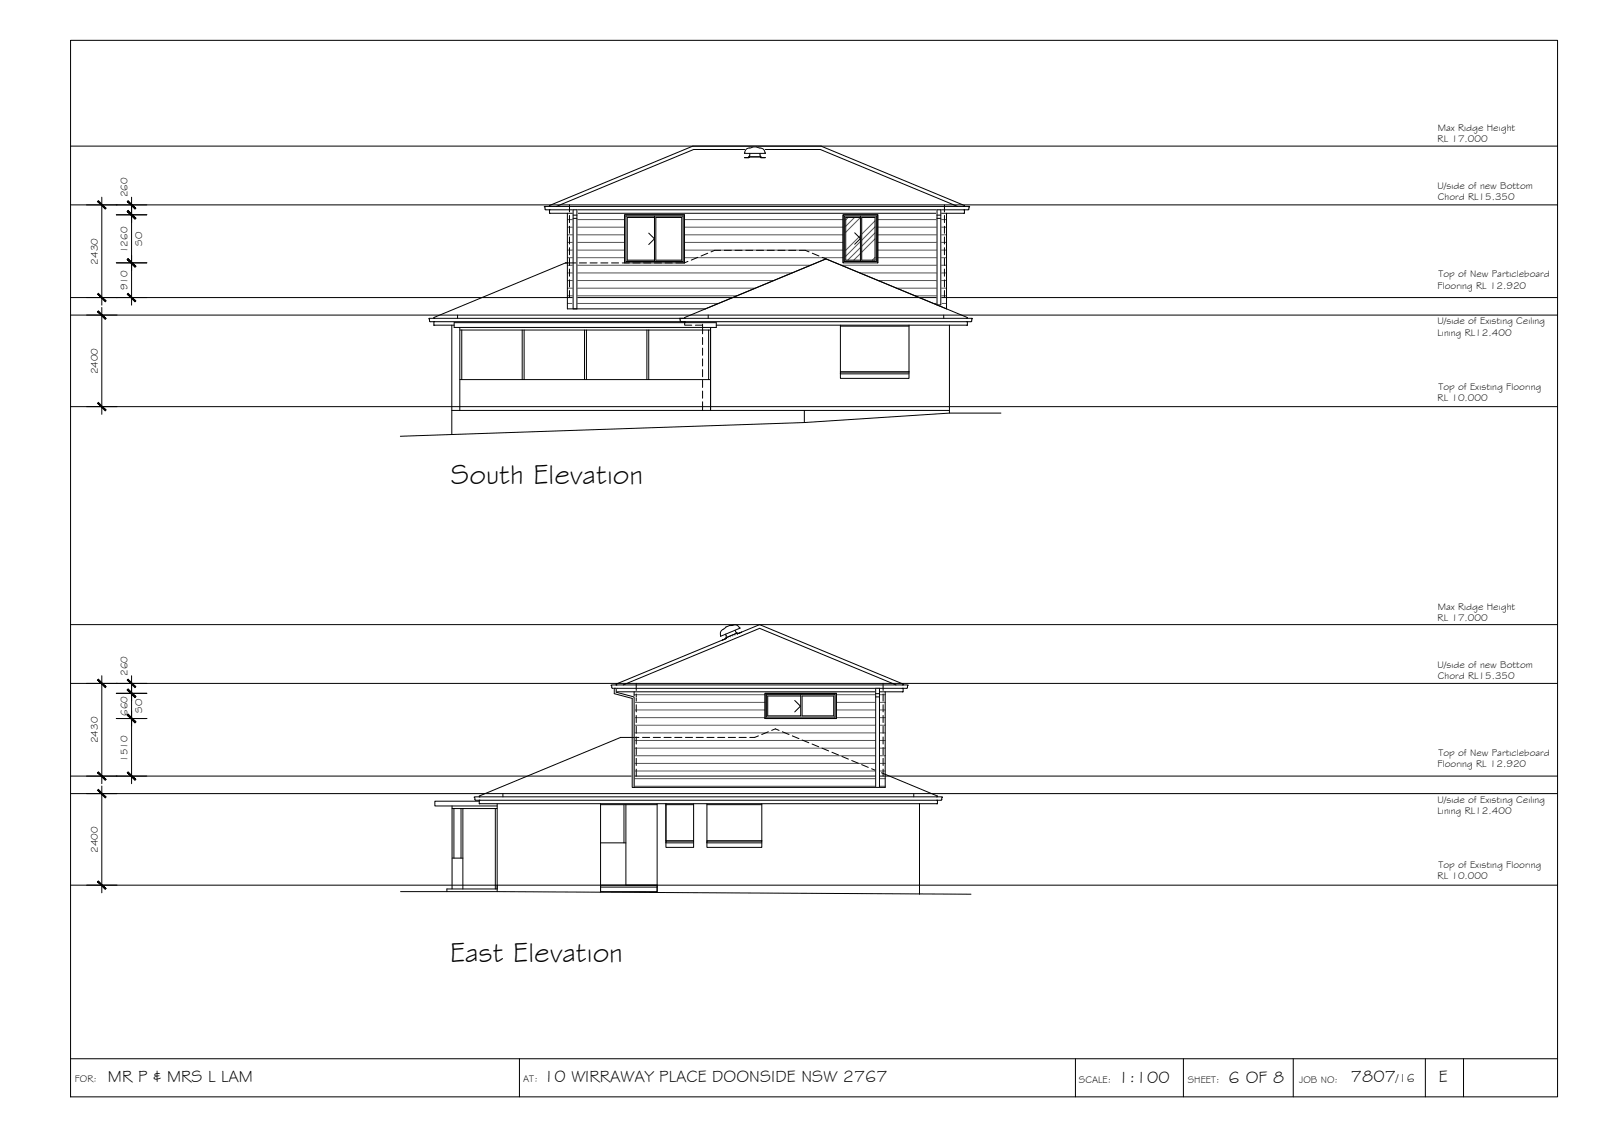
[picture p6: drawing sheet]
<svg xmlns="http://www.w3.org/2000/svg" width="420mm" height="297mm" viewBox="0 0 420 297" stroke-linecap="round" stroke-linejoin="round" font-family="sans-serif">
<!-- layer: BORDER -->
<path d="M18.5 10.6h390v277h-390zM18.5 277.6h390M136.2 277.6v10M282.1 277.6v10M310.4 277.6v10M339.2 277.6v10M373.8 277.6v10M383.8 277.6v10" fill="none" stroke="#000" stroke-width=".26"/>
<!-- layer: CEILING-FLOOR LINES -->
<path d="M18.5 38.3h390M18.5 53.7h390M18.5 78h390M18.5 82.6h390M18.5 106.6h390M18.5 179.2h390M18.5 163.8h390M18.5 208.1h390M18.5 203.5h390M18.5 232.1h390" fill="none" stroke="#000" stroke-width=".26"/>
<!-- layer: HATCH -->
<g fill="none" stroke="#545454" stroke-width=".26">
<path d="M148.8 57.6h15M148.8 59.6h15M179.5 57.6h41.6M179.5 59.6h41.6M222.4 57l-.6 .7M224.1 57l-2.3 2.3M225.7 57l-3.9 3.9M229.5 57.9l-3.5 3.5M229.5 59.5l-3.5 3.5M230.2 57.6h18M230.2 59.6h18M148.8 61.6h15"/>
<path d="M148.8 63.6h15M148.8 65.6h15M148.8 67.6h15M148.8 69.5h63.8M148.8 71.6h58.9M148.8 73.5h54.1M148.8 75.6h49.3M148.8 77.5h44.5M148.8 79.6h39.6M179.5 61.6h41.6M179.5 63.6h41.6M179.5 65.6h41.6"/>
<path d="M179.5 67.6h41.6M220.7 69.5h27.5M225.5 71.6h22.7M225.7 61.8l-3.9 3.8M225.7 63.3l-3.9 3.9M225.7 64.9l-3.4 3.3M225.7 66.5l-1.8 1.7M229.5 67.5l-.7 .7M229.5 61.1l-3.5 3.5M229.5 62.6l-3.5 3.5M230.2 61.6h18M230.2 63.6h18"/>
<path d="M230.2 65.6h18M230.2 67.6h18M230.3 73.5h17.9M235.2 75.6h13M240 77.5h8.2M244.8 79.6h3.4M166.3 182.1h34.3M166.3 184.1h34.3M166.3 186.1h34.3M166.3 188.1h34.3M166.3 190.1h65.9M166.3 192.1h65.9"/>
<path d="M166.3 194.1h65.9M166.3 196.1h65.9M166.3 198.1h65.9M219.4 182.1h12.8M219.4 184.1h12.8M219.4 186.1h12.8M219.4 188.1h12.8M166.3 200.1h65.9M166.3 202.1h65.9M166.3 204.1h65.9M166.3 206.1h65.9"/>
</g>
<!-- layer: DIMENSION -->
<g fill="none" stroke="#000" stroke-width=".26">
<path d="M22.7 53.7h15.8M26.7 51.7v28.3M30.5 56.3h8M34.5 51.7v28.3M22.7 78h15.8M30.5 68.9h8M22.7 82.6h8M26.7 80.6v28M22.7 106.6h8M22.7 179.2h15.8M26.7 177.2v28.3M34.5 179.8v10.6"/>
<path d="M34.5 177.2v6.6M30.5 181.8h8M30.5 188.4h8M34.5 186.4v19.1M22.7 208.1h8M22.7 203.5h15.8M26.7 206.1v28M22.7 232.1h8"/>
</g>
<!-- layer: 0 -->
<g fill="#000" stroke="#000" stroke-width=".26">
<path d="M25.6 52.8l2 2 .2-.2zM25.6 52.8l.2-.2 2 2z"/>
<path d="M33.6 55.2l-.2 .2 2.2 1.8zM33.4 55.4l2.2 1.8-.2 .2z"/>
<path d="M33.4 52.8l2 2 .2-.2zM33.6 52.6l2 2-2.2-1.8z"/>
<path d="M33.4 55.4l2 2 .2-.2zM33.6 55.2l2 2-2.2-1.8z"/>
<path d="M25.8 76.9l-.2 .2 2.2 1.8zM25.6 77.1l2.2 1.8-.2 .2z"/>
<path d="M33.6 67.8l-.2 .2 2.2 1.8zM33.4 68l2.2 1.8-.2 .2z"/>
<path d="M33.6 76.9l-.2 .2 2.2 1.8zM33.4 77.1l2.2 1.8-.2 .2z"/>
<path d="M33.4 68l2 2 .2-.2zM33.6 67.8l2 2-2.2-1.8z"/>
<path d="M25.6 81.7l2 2 .2-.2zM25.6 81.7l.2-.2 2 2z"/>
<path d="M25.8 105.5l-.2 .2 2.2 1.8zM25.6 105.7l2.2 1.8-.2 .2z"/>
<path d="M25.6 178.3l2 2 .2-.2zM25.6 178.3l.2-.2 2 2z"/>
<path d="M33.6 180.7l-.2 .2 2.2 1.8zM33.4 180.9l2.2 1.8-.2 .2z"/>
<path d="M33.6 180.7l-.2 .2 2.2 1.8zM33.4 180.9l2.2 1.8-.2 .2z"/>
<path d="M33.4 178.3l2 2 .2-.2zM33.6 178.1l2 2-2.2-1.8z"/>
<path d="M33.4 187.5l2 2 .2-.2zM33.6 187.3l2 2-2.2-1.8z"/>
<path d="M33.4 187.5l2 2 .2-.2zM33.6 187.3l2 2-2.2-1.8z"/>
<path d="M25.6 202.6l2.2 1.8-2-2zM25.6 202.6l2.2 1.8-.2 .2z"/>
<path d="M25.6 207.2l2 2 .2-.2zM25.6 207.2l.2-.2 2 2z"/>
<path d="M33.6 202.4l-.2 .2 2.2 1.8zM33.4 202.6l2.2 1.8-.2 .2z"/>
<path d="M25.8 231l-.2 .2 2.2 1.8zM25.6 231.2l2.2 1.8-.2 .2z"/>
</g>
<!-- layer: EXISTING -->
<g fill="none" stroke="#000" stroke-width=".26">
<path d="M151.9 68.9h1.9M154.8 68.9h1.8M157.6 68.9h1.8M160.4 68.9h1.8M163.2 68.9h1.9M166 68.9h1.9M168.8 68.9h1.9M171.6 68.9h1.9M174.4 68.9h1.9M180.4 68.5l-.9 .4h-2.2M183 67.5l-1.7 .7M185.6 66.4l-1.7 .7"/>
<path d="M189 65.6h-1.5l-1 .4M190 65.6h1.8M192.8 65.6h1.8M195.6 65.6h1.8M198.4 65.6h1.9M201.2 65.6h1.9M204 65.6h1.9M206.8 65.6h1.9M209.6 65.6h1.6l1 .4M213 66.4l1.8 .7M215.7 67.5l.9 .4M216.6 67.9l37.1 15.3v.3h-139.9v-.3l34.5-14.3h2.7"/>
<path d="M216.6 67.9l-37 15.3v.3M113.8 84.3v1h5.3M114 83.5h-1.5l.2 .8h142l.3-.7-1.5-.1M118.5 85.3v28.6M119.1 84.6h68.8v1.2h-68.8zM120.6 85.8v21.8M120.6 99.5h65.8M120.6 86.5h65.8M121.1 86.5v13M137 86.5v13M137.5 86.5v13M153.3 86.5v13"/>
<path d="M153.8 86.5v13M169.7 86.5v13M170.1 86.5v13M179.6 84.3v1h1.8M179.8 83.5h-1.5l.3 .8M182.4 85.3h1.9M184.3 85.3h.1M184.3 85.3v2.2M184.3 88.5v1.8M184.3 91.3v1.8M184.3 94.1v1.9M184.3 96.9v1.9"/>
<path d="M184.3 99.7v1.9M185.9 86.5v13M186.4 85.8v21.8M220.4 98h.1M220.4 97.5v1.7h18v-1.7M220.4 85.3v12.2M220.4 85.5h18M220.4 97.5h18M220.4 98h18M238.4 85.3v12.2M249 85.3v23M253.7 84.3v1h-65.8"/>
<path d="M118.5 107.6h130.5M184.3 102.5v1.9M184.3 105.3v2.3M211 107.6v3.2M167.6 193.3h-4.8l-37.1 15.4v.2h120.2v-.2l-14.7-6.1M168.5 193.3h1.9M171.3 193.3h1.9M174.1 193.3h1.9M177 193.3h1.8M179.8 193.3h1.8M182.6 193.3h1.9M185.4 193.3h1.9"/>
<path d="M188.2 193.3h1.9M191 193.3h1.9M193.8 193.3h1.9M198.9 192.9l-1 .4h-1.3M201.5 191.8l-1.7 .8M202.4 191.5l1-.4 .9 .4M205.2 191.8l1.7 .8M207.8 192.9l1.7 .7M210.4 194l1.7 .7M213 195.1l1.7 .7M215.6 196.1l1.7 .8M218.2 197.2l1.7 .7"/>
<path d="M220.8 198.3l1.7 .7M223.4 199.4l1.7 .7M118.6 211.3v21.8M118.6 212h11.8M119 212v13M120.9 212v13M121.4 212v21.1M125.7 210.1h-11.6v1.2h16.3M125.7 209.8v.9h120.2v-.9M125.9 208.9l-1.5 .1 .4 .8h122l.4-.8-1.6-.1M129.9 212v21.1M130.4 210.7v23.1"/>
<path d="M157.5 210.7v23.2M157.5 211h14.8M163.6 211v10M164.2 211v21.1M172.3 210.7v23.3M174.7 210.7v9.8h7.2M174.7 211h7.2M181.9 210.7v9.8M185.4 210.7v9.8h14.4M185.4 211h14.4M199.8 210.7v9.8M226 200.5l1.7 .7"/>
<path d="M228.6 201.5l1.7 .7M241.2 210.7v23.7v-23.7M118.6 225h2.8M130.4 233.1h-13.2v.7M157.5 232.6h.1M157.5 232.1h14.8v1.7h-14.8zM157.5 221h6.7M157.5 232.6h14.8M174.7 221h.1M174.7 220.5h7.2v1.7h-7.2zM174.7 221h7.2M185.4 221h.1"/>
<path d="M185.4 220.5h14.4v1.7h-14.4zM185.4 221h14.4"/>
</g>
<!-- layer: 0.13 -->
<g fill="none" stroke="#000" stroke-width=".26">
<path d="M149.4 53.7v1.9M149.4 56.5v1.9M149.4 59.3v1.9M247.7 53.7v1.9M247.7 56.5v1.9M247.7 59.3v1.9M149.4 62.1v1.9M149.4 64.9v1.9M149.4 67.7v1.9M149.4 70.5v1.9M149.4 73.4v1.8M149.4 76.2v1.8"/>
<path d="M247.7 62.1v1.9M247.7 64.9v1.9M247.7 67.7v1.9M247.7 70.5v1.9M247.7 73.4v1.8M247.7 76.2v1.8M120 82.6v.9M185.7 82.6v.9M247.5 82.6v.9M166.9 179.2v1.8M231.6 179.2v1.8M166.9 181.9v1.9"/>
<path d="M166.9 184.8v1.8M166.9 187.6v1.8M166.9 190.4v1.8M166.9 193.2v1.9M166.9 196v1.9M166.9 198.8v1.9M231.6 181.9v1.9M231.6 184.8v1.8M231.6 187.6v1.8M231.6 190.4v1.8M231.6 193.2v1.9M231.6 196v1.9"/>
<path d="M231.6 198.8v1.9M131.9 208.1v.8M166.9 201.6v1.9M231.6 201.6v1.9M239.7 208.1v.8"/>
</g>
<!-- layer: GRDLEV -->
<path d="M262.5 108.3h-13.5l-38 2.5-106 3.6M105.1 233.8l149.6 .6" fill="none" stroke="#000" stroke-width=".26"/>
<!-- layer: NEWWORK -->
<g fill="none" stroke="#000" stroke-width=".26">
<path d="M195.7 39.1l1.2-.3a2.46 2.46 0 0 1 2.4 0 1.45 1.45 0 0 1 1.4 1.4h-5.5zM144.1 54.1h-1.3l.2 .8 110.9 .1 .2-.2M144.1 54.1h110.1l.1 .1-.2 .1v.5M144.1 55v.9h.2M144.1 54.1v-.2l37.6-15.6h33.6l37.6 15.6v.2h-.1M144.1 54.1h.2M144.1 55.9h108.8M145.9 54.1l36-14.9h33.2l36 14.9M148.8 55.9v25.1h36.2l31.6-13.1 31.6 13.1v-25.1M196.4 41.1h3.1M196.6 40.2l-.2 1.1h-1.2h1.2v-.2h3.1v.2h1.2h-1.2l-.2-.7M199.3 40.2v.4"/>
<path d="M252.9 55v.9h-.1M163.8 68.9v-12.6h15.7v12.6M221.1 68.9v-12.6h9.1v12.6M160.3 179.6h1.3v-.3l37.6-15.5 37.7 15.5v.3l1.3 .1-.4 .8h-77.1zM161.6 179.6h75.3M163.4 179.6l35.8-14.9 35.8 14.9M189.3 165.2l.7-.4a2.53 2.53 0 0 1 2.2-.9 1.47 1.47 0 0 1 1.9 .8l-5.1 2.1a1.59 1.59 0 0 1 .3-1.6zM190.3 166.3l.1 .3M192.8 165.2l.6 1 1.1-.5-1.1 .5-.1-.2-2.9 1.2 .1 .2-1.1 .4 1.1-.4-.1-.8M193.3 166l.1 .2M193.3 166l-2.9 1.2M161.6 180.5v.9h.2"/>
<path d="M161.6 181.4h75.3M166.3 181.4v25h65.9v-25M200.6 181.8h18.8v6.6h-18.8zM236.9 180.5v.9h-.2"/>
</g>
<!-- layer: MASK -->
<g fill="#fff" stroke="#fff" stroke-width=".26">
<path d="M196.4 38.8h.3z"/>
<path d="M192.2 164l.3-.1z"/>
<path d="M150.3 55h1l-1 26zM151.3 55l-1 26h1z"/>
<path d="M245.8 55l.9 24.9v-24.9zM245.8 55l.9 24.9h-.9z"/>
<path d="M161.1 180.5h.5l-.5 1zM161.6 180.5l-.5 1h.5z"/>
<path d="M161.1 181.5h.5l-.5 .4zM161.1 181.9h1.9l-1.4-.4z"/>
<path d="M161.1 181.9h1.9l1.4 .8zM163 181.9l1.4 .8h1.9z"/>
<path d="M164.4 182.7h1.9l-.5 .4zM165.8 183.1h.5v-.4z"/>
<path d="M165.8 183.1h.5l-.5 23.3zM166.3 183.1l-.5 23.3h.5z"/>
<path d="M197.5 38.5l1.3 .2zM197.2 38.7l.3-.2 1.3 .2z"/>
<path d="M197.2 38.7l1.8 .1zM196.9 38.8h2.1z"/>
<path d="M196.9 38.8h2.4zM196.6 38.8h2.7z"/>
<path d="M196.6 38.8h2.7zM196.6 38.8h2.7z"/>
<path d="M199.3 38.8h.3zM199.3 38.8h.3z"/>
<path d="M196.7 38.8h2.6zM196.7 38.8h2.6z"/>
<path d="M196.4 38.8h.3zM196.4 38.8h.3z"/>
<path d="M199.3 38.8h.3zM199.2 38.8h.4z"/>
<path d="M196.7 38.8h2.6zM196.7 38.8h2.5z"/>
<path d="M196.4 38.8h.4zM196.4 38.8h.4z"/>
<path d="M199.2 38.8l.6 .1zM199 38.9h.8z"/>
<path d="M196.8 38.8h2.4zM196.8 38.8l2.2 .1z"/>
<path d="M196.4 38.8l.5 .1zM196.2 38.9h.7z"/>
<path d="M199 38.9h.8zM199 38.9h.8z"/>
<path d="M199 38.9h.8zM199 38.9h.8z"/>
<path d="M196.9 38.9h2.1zM196.9 38.9h2.1z"/>
<path d="M196.2 38.9h.7zM196.2 38.9h.7z"/>
<path d="M199 38.9h.9zM198.9 38.9h1z"/>
<path d="M196.9 38.9h2.1zM196.9 38.9h2z"/>
<path d="M196.2 38.9h.9zM196 38.9h1.1z"/>
<path d="M196 38.9l1.1 .1zM196 39h1.1z"/>
<path d="M198.9 38.9l1.1 .1zM198.9 38.9l1.1 .1z"/>
<path d="M197.1 38.9h1.8zM197.1 38.9l1.8 .1z"/>
<path d="M196 39h1.1zM196 39h1.1z"/>
<path d="M198.9 39h1.2zM198.8 39h1.3z"/>
<path d="M197.1 39h1.8zM197.1 39h1.7z"/>
<path d="M196 39h1.2zM195.9 39h1.3z"/>
<path d="M195.9 39l1.4 .1zM195.8 39.1h1.5z"/>
<path d="M198.8 39l1.4 .1zM198.7 39.1h1.5z"/>
<path d="M197.2 39h1.6zM197.2 39l1.5 .1z"/>
<path d="M195.8 39.1h1.5zM195.8 39.1h1.5z"/>
<path d="M198.7 39.1l1.5 .1zM198.7 39.1l1.5 .1z"/>
<path d="M197.3 39.1h1.4zM197.3 39.1l1.4 .1z"/>
<path d="M195.8 39.1l1.5 .1zM195.8 39.1l1.5 .1z"/>
<path d="M198.7 39.2h1.6zM198.7 39.2h1.6z"/>
<path d="M197.3 39.2h1.4zM197.3 39.2h1.3z"/>
<path d="M195.7 39.2h1.7zM195.7 39.2h1.7z"/>
<path d="M198.6 39.2h1.7zM198.6 39.2h1.7z"/>
<path d="M198.6 39.2l1.8 .1zM198.6 39.3h1.8z"/>
<path d="M197.4 39.2h1.2zM197.4 39.2l1.2 .1z"/>
<path d="M195.7 39.2l1.7 .1zM195.7 39.2l1.7 .1z"/>
<path d="M198.6 39.3l1.9 .1-.1-.1zM198.6 39.3l1.9 .1h-2z"/>
<path d="M197.4 39.3l1.1 .1 .1-.1zM197.4 39.3l1.1 .1h-1z"/>
<path d="M195.6 39.3l1.9 .1-.1-.1zM195.6 39.3l1.9 .1h-2z"/>
<path d="M195.5 39.4h5zM195.5 39.4h5zM195.5 39.4h5zM195.5 39.4h5z"/>
<path d="M195.5 39.4l5.1 .2-.1-.2zM195.5 39.4l5.1 .2h-5.2zM195.4 39.6h5.2zM195.4 39.6h5.2z"/>
<path d="M195.4 39.6l5.2 .2v-.2zM195.4 39.6l5.2 .2h-5.2zM195.4 39.8h5.2zM195.4 39.8h5.2z"/>
<path d="M195.4 39.8l5.2 .3v-.3zM195.4 39.8l5.2 .3h-5.3z"/>
<path d="M195.3 40.1h5.4zM195.2 40.1h5.5z"/>
<path d="M195.2 40.1l5.5 .1zM195.2 40.1l5.5 .1z"/>
<path d="M196.6 40.2l2.7 .4v-.4zM196.6 40.2l2.7 .4h-2.7z"/>
<path d="M196.6 40.6l2.7 .1zM196.6 40.6l2.7 .1z"/>
<path d="M196.6 40.7h2.7zM196.6 40.7h2.7z"/>
<path d="M196.6 40.7l2.8 .1zM196.6 40.7l2.8 .1z"/>
<path d="M196.6 40.8h2.8zM196.6 40.8h2.8z"/>
<path d="M196.6 40.8h2.8zM196.6 40.8h2.8z"/>
<path d="M196.6 40.8h2.8zM196.6 40.8h2.8z"/>
<path d="M196.6 40.8l2.8 .1zM196.6 40.8l2.8 .1z"/>
<path d="M196.6 40.9h2.8zM196.6 40.9h2.8z"/>
<path d="M196.6 40.9l2.9 .1zM196.5 41h3zM196.5 41h3zM196.5 41h3z"/>
<path d="M196.5 41h3zM196.5 41h3z"/>
<path d="M196.4 41l3.1 .1zM196.4 41l3.1 .1z"/>
<path d="M196.4 41.1l3.1 .2v-.2zM196.4 41.1l3.1 .2h-3.1z"/>
<path d="M190.4 164.4l1-.4-1.2 .6zM190.2 164.6l1.5-.6h-.3z"/>
<path d="M190.2 164.6l1.5-.6-1.7 .8zM190 164.8l1.9-.8z"/>
<path d="M189.7 165l2.2-1zM189.7 165l2.5-1.1z"/>
<path d="M189.7 165l2.5-1.1zM189.8 164.9l2.4-1z"/>
<path d="M189.6 165.1l.1-.1zM189.6 165.1l.2-.2z"/>
<path d="M189.8 164.9l2.4-.9zM189.8 164.9l2.4-.9z"/>
<path d="M192.2 164l.3-.1zM192.2 164l.3-.1z"/>
<path d="M189.5 165.1l.3-.2zM189.5 165.1l.4-.2z"/>
<path d="M189.8 164.9l2.4-.9zM189.9 164.9l2.3-.9z"/>
<path d="M192.1 164l.4-.1zM192.1 164l.4-.2z"/>
<path d="M189.4 165.2l.5-.3zM189.4 165.2l.6-.3z"/>
<path d="M189.9 164.9l2.2-.9zM190 164.9l2.1-.9z"/>
<path d="M192 164.1l.5-.3zM192 164.1l.7-.3z"/>
<path d="M189.4 165.2l.6-.3zM189.4 165.2l.7-.3zM189.4 165.2l.7-.3zM189.4 165.2l.7-.3z"/>
<path d="M190.1 164.9l1.9-.8zM190 164.9l2-.8z"/>
<path d="M192 164.1l.7-.3zM192 164.1l.7-.3z"/>
<path d="M189.4 165.2l.7-.3-.9 .4zM189.2 165.3l1-.4z"/>
<path d="M190.1 164.9l1.9-.8zM190.2 164.9l1.8-.8z"/>
<path d="M192 164.1l.7-.3-.8 .4zM191.9 164.2l1-.4z"/>
<path d="M191.9 164.2l1-.4zM191.9 164.2l1-.4z"/>
<path d="M189.2 165.3l1-.4zM189.2 165.3l1.1-.4z"/>
<path d="M190.2 164.9l1.7-.7zM190.3 164.9l1.6-.7z"/>
<path d="M191.9 164.2l1-.4zM191.9 164.2l1-.4z"/>
<path d="M189.2 165.3l1.1-.4-1.2 .6zM189.1 165.5l1.3-.6z"/>
<path d="M190.3 164.9l1.6-.7zM190.4 164.9l1.5-.7z"/>
<path d="M191.9 164.2l1-.4zM191.8 164.4l1.2-.6z"/>
<path d="M191.8 164.4l1.2-.6zM191.8 164.4l1.3-.5z"/>
<path d="M189.1 165.5l1.3-.6zM189.1 165.5l1.3-.5z"/>
<path d="M190.4 164.9l1.4-.5zM190.4 165l1.4-.6z"/>
<path d="M191.8 164.4l1.3-.5zM191.8 164.4l1.3-.5z"/>
<path d="M189.1 165.5l1.3-.5zM189 165.6l1.5-.6z"/>
<path d="M190.4 165l1.4-.6zM190.5 165l1.3-.6z"/>
<path d="M191.8 164.4l1.3-.5zM191.7 164.5l1.5-.6z"/>
<path d="M189 165.6l1.5-.6-1.5 .7zM189 165.7l1.6-.6z"/>
<path d="M190.5 165l1.2-.5zM190.6 165.1l1.1-.6z"/>
<path d="M191.7 164.5l1.5-.6zM191.7 164.6l1.6-.7z"/>
<path d="M189 165.7l1.6-.6zM189 165.7l1.6-.6z"/>
<path d="M189 165.7l1.6-.6zM189 165.8l1.7-.7z"/>
<path d="M190.6 165.1l1.1-.5zM190.7 165.1l1-.5z"/>
<path d="M191.7 164.6l1.6-.7zM191.7 164.6l1.7-.6z"/>
<path d="M189 165.8l1.7-.7-1.8 .9zM188.9 166l1.9-.8-.1-.1z"/>
<path d="M190.7 165.1l1-.5-.9 .6zM190.8 165.2l.9-.4v-.2z"/>
<path d="M191.7 164.6l1.7-.6-1.7 .8zM191.7 164.8l1.8-.7-.1-.1z"/>
<path d="M188.9 166l4.6-1.9zM188.9 166l4.6-1.9zM188.9 166l4.6-1.9zM188.9 166l4.6-1.9z"/>
<path d="M188.9 166l4.6-1.9-4.6 2.1zM188.9 166.2l4.8-2-.2-.1zM188.9 166.2l4.8-2zM188.9 166.2l4.8-2z"/>
<path d="M188.9 166.2l4.8-2-4.7 2.2zM189 166.4l4.8-2-.1-.2zM189 166.4l4.8-2zM189 166.4l4.8-2z"/>
<path d="M189 166.4l4.8-2-4.8 2.2zM189 166.6l4.9-2-.1-.2z"/>
<path d="M189 166.6l4.9-2zM189 166.7l5-2.1z"/>
<path d="M189 166.7l5-2.1zM189 166.8l5.1-2.1z"/>
<path d="M190.3 166.3l2.5-1.1-2.4 1.4zM190.4 166.6l2.5-1-.1-.4z"/>
<path d="M190.4 166.6l2.5-1zM190.5 166.7l2.5-1.1z"/>
<path d="M190.5 166.7l2.5-1.1zM190.5 166.7l2.5-1z"/>
<path d="M190.5 166.7l2.5-1zM190.5 166.8l2.5-1.1z"/>
<path d="M190.5 166.8l2.5-1.1zM190.5 166.8l2.5-1.1z"/>
<path d="M190.5 166.8l2.5-1.1zM190.5 166.8l2.6-1z"/>
<path d="M190.5 166.9l2.6-1.1zM190.5 166.8l2.6-1z"/>
<path d="M190.5 166.9l2.6-1.1zM190.5 166.9l2.6-1.1zM190.5 166.9l2.6-1.1zM190.5 166.9l2.6-1.1z"/>
<path d="M190.5 166.9l2.6-1.1zM190.5 167l2.7-1.1z"/>
<path d="M190.4 167l2.8-1.1zM190.4 167l2.8-1.1z"/>
<path d="M190.4 167l2.8-1.1zM190.4 167.1l2.9-1.2z"/>
<path d="M190.4 167.1l2.9-1.2zM190.4 167.2l2.9-1.2z"/>
<path d="M190.4 167.2l2.9-1.2-2.8 1.4zM190.5 167.4l2.9-1.2-.1-.2z"/>
<path d="M229.7 180.5l1 25.9v-25.9zM229.7 180.5l1 25.9h-1z"/>
</g>
<!-- layer: SERVICES -->
<path d="M150.3 55v26h1v-26M150.3 56.4h1M150.3 57.2h1M245.8 56.4h.9M245.8 57.2h.9M245.8 55v24.9h.9v-24.9M161.1 180.5v1.4l4.7 1.2v23.3h.5v-23.7l-4.7-1.2v-1M229.7 180.5v25.9h1v-25.9M229.7 181.9h1M229.7 182.7h1" fill="none" stroke="#000" stroke-width=".26"/>
<!-- layer: WINDOWS -->
<g fill="none" stroke="#000" stroke-width=".26">
<path d="M163.8 56.3h15.7v12.6h-15.7zM164.2 56.7h15v11.9h-15zM171.6 57h-7.1v11.2h7.1M171.6 56.7v11.9M172 57h6.8v11.2h-6.8zM221.1 56.3h9.1v12.6h-9.1zM221.5 56.7h8.4v11.9h-8.4zM225.7 57h-3.9v11.2h3.9M225.7 56.7v11.9M226 57h3.5v11.2h-3.5zM170.1 61.1l1.5 1.5-1.5 1.5M224.2 61l1.5 1.5-1.5 1.5"/>
<path d="M200.6 181.8h18.8v6.6h-18.8zM201 182.1h18v5.9h-18zM208.4 183.6l1.5 1.5-1.5 1.5M210 182.1v5.6h-8.7v-5.2h8.7M210.4 182.5h8.3v5.2h-8.3z"/>
</g>
<g font-size="7.5">
<text x="118.3" y="126.8">South Elevation</text>
<text x="118" y="252.2">East Elevation</text>
</g>
<g font-size="4.5">
<text x="28.3" y="283.6">MR P &amp; MRS L LAM</text>
<text x="142.5" y="283.6">10 WIRRAWAY PLACE DOONSIDE NSW 2767</text>
<text x="293.3" y="283.9">1:100</text>
<text x="322.2" y="283.9">6 OF 8</text>
<text x="354.3" y="283.8">7807</text>
<text x="377.3" y="283.7">E</text>
</g>
<text font-size="3.2" x="366.1" y="283.8">/16</text>
<g font-size="2.6">
<text x="377.1" y="34.3">Max Ridge Height</text>
<text x="377" y="37.3">RL 17.000</text>
<text x="33.4" y="51.7" transform="rotate(-90 33.4 51.7)">260</text>
<text x="377" y="49.6">U/side of new Bottom</text>
<text x="377.1" y="52.5">Chord RL15.350</text>
<text x="37.3" y="64.4" transform="rotate(-90 37.3 64.4)">SO</text>
<text x="25.6" y="69.4" transform="rotate(-90 25.6 69.4)">2430</text>
<text x="33.4" y="66.4" transform="rotate(-90 33.4 66.4)">1260</text>
<text x="33.4" y="76.1" transform="rotate(-90 33.4 76.1)">910</text>
<text x="377" y="75.6">Flooring RL 12.920</text>
<text x="377.3" y="72.7">Top of New Particleboard</text>
<text x="377" y="85.1">U/side of Existing Ceiling</text>
<text x="377" y="88">Lining RL12.400</text>
<text x="25.6" y="98.2" transform="rotate(-90 25.6 98.2)">2400</text>
<text x="377" y="105">RL 10.000</text>
<text x="377.3" y="102.1">Top of Existing Flooring</text>
<text x="377.1" y="159.8">Max Ridge Height</text>
<text x="377" y="162.8">RL 17.000</text>
<text x="33.4" y="177.2" transform="rotate(-90 33.4 177.2)">260</text>
<text x="377" y="175.1">U/side of new Bottom</text>
<text x="377.1" y="178">Chord RL15.350</text>
<text x="33.4" y="187.7" transform="rotate(-90 33.4 187.7)">660</text>
<text x="37.3" y="186.9" transform="rotate(-90 37.3 186.9)">SO</text>
<text x="25.6" y="194.9" transform="rotate(-90 25.6 194.9)">2430</text>
<text x="33.4" y="199.7" transform="rotate(-90 33.4 199.7)">1510</text>
<text x="377" y="201.1">Flooring RL 12.920</text>
<text x="377.3" y="198.2">Top of New Particleboard</text>
<text x="377" y="210.6">U/side of Existing Ceiling</text>
<text x="377" y="213.5">Lining RL12.400</text>
<text x="25.6" y="223.6" transform="rotate(-90 25.6 223.6)">2400</text>
<text x="377.3" y="227.6">Top of Existing Flooring</text>
<text x="377" y="230.5">RL 10.000</text>
<text x="19.6" y="283.8">FOR:</text>
<text x="137.2" y="283.6">AT:</text>
<text x="283" y="283.9">SCALE:</text>
<text x="311.5" y="283.9">SHEET:</text>
<text x="340.7" y="283.9">JOB NO:</text>
</g>
</svg>
